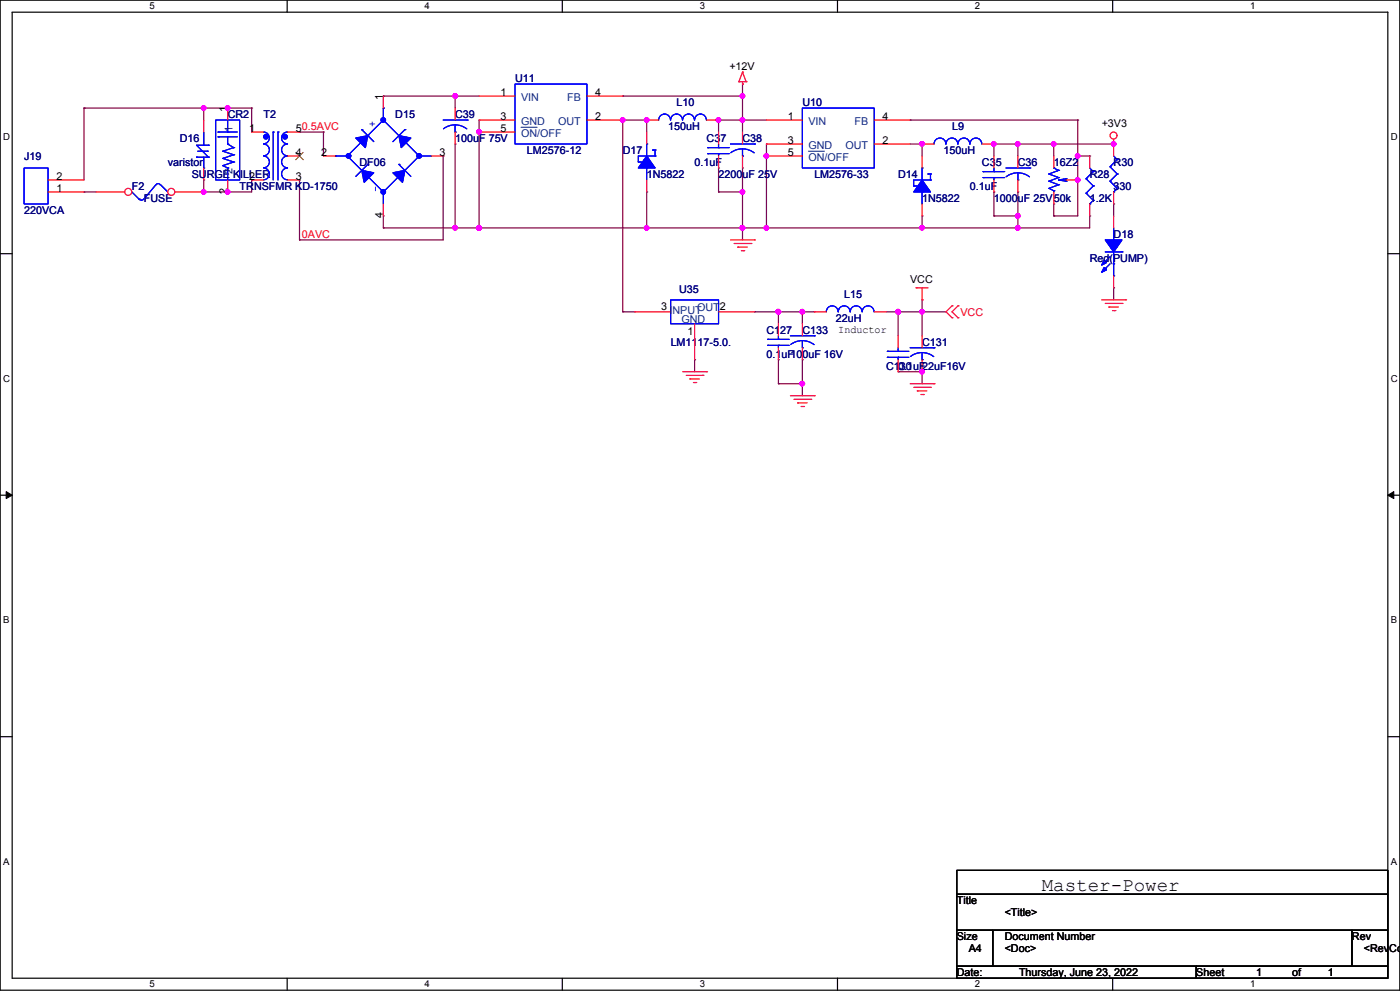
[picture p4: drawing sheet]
<svg xmlns="http://www.w3.org/2000/svg" width="297mm" height="210mm" viewBox="0 0 297 210" stroke-linecap="round" stroke-linejoin="round" font-family="sans-serif">
<g fill="none" stroke="#000" stroke-width=".25">
<path d="M0 0h296.6v209.7h-296.6zM2.6 2.6h291.5v204.6h-291.5zM60.9 0v2.6M119.2 0v2.6M177.5 0v2.6M235.8 0v2.6M0 53.7h2.6M294.1 53.7h2.5M0 104.9h2.6M294.1 104.9h2.5M0 156h2.6M294.1 156h2.5"/>
<path d="M202.8 184.3h91.3v5.1h-91.3zM202.8 189.4h91.3v7.6h-91.3zM202.8 197h7.6v7.7h-7.6zM210.4 197h76.1v7.7h-76.1zM286.5 197h7.6v7.7h-7.6zM60.9 207.2v2.5M119.2 207.2v2.5M177.5 207.2v2.5M202.8 204.7h50.7v2.5h-50.7zM235.8 207.2v2.5M253.5 204.7h40.6v2.5h-40.6z"/>
</g>
<path d="M1.3 104.1l1.3 .8-1.3 .7zM294.1 104.9l1.3-.8v1.5z" fill="#000" stroke="#000" stroke-width=".21"/>
<g fill="none" stroke="#800040" stroke-width=".25">
<path d="M157.4 17.8h.1M157.4 17.8v10.2M17.8 22.9h.1M17.8 22.9h35.5M17.8 22.9v15.2M43.2 22.9h.1M43.2 38.1h.1M43.2 22.9v2.5M43.2 38.1v2.6M48.2 22.9h.1M53.3 38.1h.1M53.3 22.9h.1"/>
<path d="M53.3 22.9v5.1M53.3 38.1v2.6h-10.1M63.5 28h.1M63.5 38.1h.1M63.5 28h5M63.5 38.1v12.7M68.5 28h.1M68.5 28v5M81.2 20.4h.1M81.2 20.4h20.3M93.9 33h.1M93.9 33v17.8h-30.4"/>
<path d="M96.5 20.4h.1M96.5 30.5h.1M96.5 20.4v2.5M96.5 30.5v17.8M101.5 25.4h.1M101.5 28h.1M101.5 25.4v22.9M132 25.4h.1M132 20.4h.1M132 25.4h5.1M132 20.4h25.4M132 25.4v40.6"/>
<path d="M137.1 25.4h.1M137.1 25.4v2.6M152.3 25.4h.1M152.3 35.6h.1M152.3 25.4h10.1M152.3 25.4v2.6M152.3 35.6v5.1M157.4 25.4h.1M157.4 35.6h.1M157.4 20.4h.1M157.4 35.6v15.2M162.4 30.5h.1"/>
<path d="M162.4 33h.1M162.4 30.5v17.8M192.9 25.4h.1M192.9 25.4h35.5M192.9 30.5h2.5M195.4 30.5h.1M195.4 30.5v2.5M210.6 30.5h.1M210.6 30.5h25.4M210.6 30.5v2.5M215.7 30.5h.1M215.7 30.5v2.5"/>
<path d="M223.3 30.5h.1M223.3 30.5v2.5M228.4 38.1h.1M228.4 33h.1M228.4 25.4h.1M228.4 25.4v20.3h-5.1M228.4 33h2.5M230.9 33h.1M17.8 40.7h.1M17.8 40.7h2.5M43.2 40.7h.1M48.2 40.7h.1"/>
<path d="M63.5 50.8h.1M81.2 45.7h.1M81.2 48.3h.1M81.2 45.7v2.6M96.5 48.3h.1M101.5 48.3h.1M137.1 40.7h.1M137.1 48.3h.1M137.1 40.7v7.6M152.3 40.7h.1M152.3 40.7h5.1M157.4 48.3h.1"/>
<path d="M157.4 40.7h.1M162.4 48.3h.1M195.4 45.7h.1M195.4 48.3h.1M195.4 45.7v2.6M210.6 45.7h.1M210.6 40.7h.1M210.6 45.7h5.1M210.6 40.7v5M215.7 45.7h.1M215.7 40.7h.1M215.7 48.3h.1"/>
<path d="M215.7 40.7v7.6M223.3 45.7h.1M223.3 43.2h.1M223.3 43.2v2.5M230.9 45.7h.1M230.9 45.7v2.6h-149.7M236 43.2h.1M236 43.2v2.5M132 66h.1M132 66h2.5M134.5 66h.1M147.2 76.2h.1"/>
<path d="M147.2 76.2v2.5M159.9 66h.1M159.9 66h12.7M165 66h.1M165 76.2h.1M165 66v2.6M165 76.2v5.1M170 66h.1M170 76.2h.1M170 66v2.6M170 76.2v7.6M172.6 66h.1"/>
<path d="M187.8 66h12.7M190.3 66h.1M190.3 78.7h.1M190.3 66v5.1M190.3 78.7h5.1M195.4 78.7h.1M195.4 66h.1M195.4 63.5h.1M195.4 63.5v7.6M195.4 78.7v2.6M236 61h.1M236 61v2.5"/>
<path d="M165 81.3h.1M165 81.3h5M170 81.3h.1"/>
</g>
<g fill="#f0f" stroke="#f0f" stroke-width=".25">
<circle cx="215.7" cy="48.3" r=".49"/>
<circle cx="215.7" cy="45.7" r=".49"/>
<circle cx="228.4" cy="38.1" r=".49"/>
<circle cx="228.4" cy="33" r=".49"/>
<circle cx="236" cy="30.5" r=".49"/>
<circle cx="223.3" cy="30.5" r=".49"/>
<circle cx="210.6" cy="30.5" r=".49"/>
<circle cx="215.7" cy="30.5" r=".49"/>
<circle cx="195.4" cy="30.5" r=".49"/>
<circle cx="157.3" cy="25.4" r=".49"/>
<circle cx="48.2" cy="22.9" r=".49"/>
<circle cx="157.3" cy="48.3" r=".49"/>
<circle cx="48.2" cy="40.6" r=".49"/>
<circle cx="195.4" cy="48.3" r=".49"/>
<circle cx="137" cy="25.4" r=".49"/>
<circle cx="157.3" cy="20.3" r=".49"/>
<circle cx="152.3" cy="25.4" r=".49"/>
<circle cx="101.5" cy="27.9" r=".49"/>
<circle cx="96.4" cy="20.3" r=".49"/>
<circle cx="96.4" cy="48.3" r=".49"/>
<circle cx="101.5" cy="48.3" r=".49"/>
<circle cx="162.4" cy="33" r=".49"/>
<circle cx="162.4" cy="48.3" r=".49"/>
<circle cx="157.3" cy="40.6" r=".49"/>
<circle cx="43.2" cy="40.6" r=".49"/>
<circle cx="43.2" cy="22.9" r=".49"/>
<circle cx="137" cy="48.3" r=".49"/>
<circle cx="190.3" cy="66" r=".49"/>
<circle cx="164.9" cy="66" r=".49"/>
<circle cx="170" cy="66" r=".49"/>
<circle cx="170" cy="81.3" r=".49"/>
<circle cx="195.4" cy="78.7" r=".49"/>
<circle cx="195.4" cy="66" r=".49"/>
<circle cx="132" cy="25.4" r=".49"/>
</g>
<g fill="none" stroke="#f00" stroke-width=".25">
<path d="M156.6 17.3h.1M156.6 17.3h1.5M157.4 17.8h.1M157.4 15.3h.1M157.4 17.3v.5M157.4 15.3l.7 2M157.4 15.3l-.8 2M158.1 17.3h.1M236 30.5h.1M236 29.5v1M154.8 50.8h5.1M155.6 51.6h3.5"/>
<path d="M156.3 52.3h.1M156.3 52.3h2.1M157.1 53.1h.5M157.6 53.1h.1M159.1 51.6h.1M159.9 50.8h.1M144.7 78.7h5M145.4 79.5h3.6M149 79.5h.1M149.7 78.7h.1M194.1 61h.1M194.1 61h2.6"/>
<path d="M195.4 63.5h.1M195.4 61v2.5M201.8 64.8h.1M201.8 67.3h.1M201.8 64.8l-1.3 1.2 1.3 1.3M203 67.3h.1M203 64.8h.1M203 64.8l-1.2 1.2 1.2 1.3M233.5 63.5h5M234.2 64.3h3.6M235 65h.1M235 65h2"/>
<path d="M235.8 65.8h.5M236.3 65.8h.1M237.8 64.3h.1M238.5 63.5h.1M146.2 80.3h.1M146.2 80.3h2M146.9 81h.6M147.5 81h.1M167.5 83.8h5.1M168.3 84.6h3.5M169 85.3h.1M169 85.3h2.1"/>
<path d="M169.8 86.1h.5M170.3 86.1h.1M171.8 84.6h.1M172.6 83.8h.1M192.9 81.3h5M193.6 82h3.6M194.4 82.8h.1M194.4 82.8h2M195.2 83.6h.5M195.7 83.6h.1M197.2 82h.1M197.9 81.3h.1"/>
<circle cx="236" cy="28.7" r=".74"/>
</g>
<path d="M33 39.1l-2.5 3.1M33.1 39.2l.4-.3 .5 .3M34 39.1l1.6 1.6M28 40.7l1.5 1.5M29.5 42.2h.1M30.5 42.2l-.5 .2-.5-.2M30.5 42.2h.1M35.6 40.7h.1" fill="none" stroke="#00f" stroke-width=".25"/>
<circle cx="27.2" cy="40.6" r=".74" fill="#fff" stroke="#f00" stroke-width=".25"/>
<path d="M20.3 40.7h6.1" fill="none" stroke="#f00" stroke-width=".25"/>
<circle cx="36.3" cy="40.6" r=".74" fill="#fff" stroke="#f00" stroke-width=".25"/>
<g fill="none" stroke="#f00" stroke-width=".25">
<path d="M10.2 38.1h7.6M43.2 25.4v2.6M43.2 35.6v2.5M48.2 22.9v2.5M48.2 38.1v2.6M53.3 38.1h2.6M53.3 28h2.6M60.9 33h2.6M60.9 38.1h2.6M60.9 28h2.6M68.5 33h2.6M81.2 20.4v2.5"/>
<path d="M91.4 33h2.5M96.5 22.9v2.5M96.5 28v2.5M101.5 25.4h7.6M101.5 20.4h7.6M101.5 28h7.6M124.4 25.4h7.6M124.4 20.4h7.6M137.1 25.4h2.5M137.1 28v2.5M137.1 38.1v2.6M149.7 25.4h2.6"/>
<path d="M152.3 28v2.5M152.3 33v2.6M157.4 28v2.5M157.4 33v2.6M162.4 25.4h7.6M162.4 30.5h7.6M162.4 33h7.6M185.3 25.4h7.6M185.3 30.5h7.6M195.4 30.5h2.5M195.4 33v2.6M208.1 30.5h2.5"/>
<path d="M210.6 33v2.6M210.6 38.1v2.6M215.7 33v2.6M215.7 38.1v2.6M223.3 33v2.6M225.9 38.1h2.5M230.9 33v2.6M236 30.5v2.5M10.2 40.7h7.6M37.1 40.7h6.1M81.2 43.2v2.5M195.4 43.2v2.5"/>
<path d="M223.3 40.7v2.5M230.9 43.2v2.5M236 40.7v2.5M236 45.7v2.6M236 58.4v2.6M134.5 66h7.6M147.2 68.6v7.6M152.3 66h7.6M165 68.6v2.5M165 73.7v2.5M170 68.6v2.5M170 73.7v2.5"/>
<path d="M172.6 66h2.5M185.3 66h2.5M190.3 71.1v2.6M190.3 76.2v2.5M195.4 71.1v2.6M195.4 76.2v2.5"/>
</g>
<g fill="none" stroke="#00f" stroke-width=".25">
<path d="M109.1 17.8h15.3v12.7h-15.3zM5.1 35.6h5.1v7.6h-5.1zM41.7 33.3h.1M41.7 33.3h2.5M41.9 32h2M43.2 35.6h.1M43.2 30.8h.1M43.2 28v2.8M43.2 33.3v2.3M43.9 32h.1M44.2 30.8h.1M44.2 33.3h.1"/>
<path d="M44.2 30.8h-2.5l2.5 2.5M45.7 25.4h5.1v12.7h-5.1zM46.2 28h.1M46.2 29h.1M46.2 28h4.1M46.2 29h4.1M47.2 32h.1M47.2 33.6h.1M47.2 35.1h.1M47.2 32l2.3 .8M47.2 33.6l2.3 .7M47.2 35.1l1 .5"/>
<path d="M48.2 28h.1M48.2 30.5h.1M48.2 35.6h.1M48.2 25.4v2.6M48.2 29v1.5M48.2 35.6v2.5M48.2 30.5l1.3 .8M49.5 31.3h.1M49.5 32.8h.1M49.5 34.3h.1M49.5 31.3l-2.3 .7M49.5 32.8l-2.3 .8"/>
<path d="M49.5 34.3l-2.3 .8M55.9 28a1.25 1.25 0 0 1 1.2 1.2 1.25 1.25 0 0 1-1.2 1.3M55.9 30.5a1.25 1.25 0 0 1 1.2 1.3 1.25 1.25 0 0 1-1.2 1.2M55.9 35.6a1.25 1.25 0 0 1 1.2 1.2 1.25 1.25 0 0 1-1.2 1.3M55.9 33a1.25 1.25 0 0 1 1.2 1.3 1.25 1.25 0 0 1-1.2 1.2M57.9 28h.1M57.9 28v10.1M58.9 28h.1M58.9 28v10.1M60.9 35.6a1.25 1.25 0 0 0-1.2 1.2 1.25 1.25 0 0 0 1.2 1.3M60.9 33a1.25 1.25 0 0 0-1.2 1.3 1.25 1.25 0 0 0 1.2 1.2M60.9 30.5a1.25 1.25 0 0 0-1.2 1.3 1.25 1.25 0 0 0 1.2 1.2"/>
<path d="M60.9 28a1.25 1.25 0 0 0-1.2 1.2 1.25 1.25 0 0 0 1.2 1.3M71.1 33h.1M71.1 33h2.5M73.6 33h.1M73.6 33l3.1 3.1M76.7 36.1h.1M76.7 27.5h.1M76.7 30l-3.1 3M76.7 27.5l2.5 2.5M77.9 28.7h.1M77.9 34.8h.1M77.9 37.4l3.3 3.3"/>
<path d="M77.9 34.8l-2.5 2.6M81.2 25.4h.1M81.2 22.9h.1M81.2 25.4l3.3 3.3M81.2 25.4l-3.3 3.3M81.2 22.9v2.5M84.5 37.4h.1M84.5 34.8h.1M84.5 37.4l-3.3 3.3M84.5 34.8l2.6 2.6M85.8 27.5h.1M85.8 30h.1"/>
<path d="M85.8 27.5l-2.5 2.5M85.8 30l3 3M88.8 33h.1M88.8 33h2.6M88.8 33l-3 3.1M93.9 25.4h5.1M96.5 28h.1M96.5 26.4l1 .2 1.4 .7M96.5 26.4l-1.1 .2-1.4 .7M96.5 26.4v1.6M99 25.4h.1M135.3 34.3h.1"/>
<path d="M135.3 34.3h.5M135.8 34.3h.1M137.1 35.6h.1M137.1 30.5h.1M137.1 30.5v2.5M137.1 35.6v2.5M138.3 31.8h.1M138.3 31.8h.5M138.8 33h.1M138.8 31.8h.1M138.8 33h-3.5v1.3M138.8 31.8v1.2"/>
<path d="M142.1 25.4a1.25 1.25 0 0 0-1.3-1.2 1.25 1.25 0 0 0-1.2 1.2M144.6 25.4a1.25 1.25 0 0 0-1.2-1.2 1.25 1.25 0 0 0-1.3 1.2M149.7 25.4a1.25 1.25 0 0 0-1.3-1.2 1.25 1.25 0 0 0-1.2 1.2 1.27 1.27 0 0 0-1.3-1.2 1.27 1.27 0 0 0-1.2 1.2M150 31.3h.1M150 32.5h.1M150 31.3h4.6M150 32.5h4.6M152.3 32.5h.1M152.3 31.3h.1M152.3 30.5v.8M152.3 32.5v.5M154.8 30.5h5.1"/>
<path d="M157.4 33h.1M157.4 31.5l1 .2 1.4 .7M157.4 31.5l-1.6 .3-.9 .6M157.4 31.5v1.5M159.9 30.5h.1M170 22.9h15.3v12.7h-15.3zM193.6 39.4h.1M193.6 39.4h.5M194.1 39.4h.1M195.4 35.6h.1M195.4 35.6v2.5M196.7 36.9h.1"/>
<path d="M196.7 36.9h.5M197.2 38.1h.1M197.2 36.9h.1M197.2 38.1h-3.6v1.3M197.2 36.9v1.2M200.4 30.5a1.25 1.25 0 0 0-1.2-1.3 1.25 1.25 0 0 0-1.3 1.3M203 30.5a1.25 1.25 0 0 0-1.3-1.3 1.25 1.25 0 0 0-1.2 1.3M205.5 30.5a1.25 1.25 0 0 0-1.2-1.3 1.25 1.25 0 0 0-1.3 1.3M208.1 30.5a1.25 1.25 0 0 0-1.3-1.3 1.25 1.25 0 0 0-1.2 1.3M208.3 36.3h.1M208.3 37.6h.1M208.3 36.3h4.6"/>
<path d="M208.3 37.6h4.6M210.6 37.6h.1M210.6 36.3h.1M210.6 35.6v.7M210.6 37.6v.5M213.2 35.6h5M215.7 38.1h.1M215.7 36.6l1.6 .3 .9 .6M215.7 36.6l-1.6 .3-.9 .5M215.7 36.6v1.5M218.2 35.6h.1M222.3 36.9h.1"/>
<path d="M222.3 38.4h.1M222.3 39.9h.1M222.3 36.9l2 .7M222.3 38.4l2 .7M222.3 39.9l1 .5M223.3 35.6h.1M223.3 35.6l1 .5M224.3 39.1h.1M224.3 37.6h.1M224.3 36.1h.1M224.3 38.1h.1M224.3 39.1l-2 .8"/>
<path d="M224.3 37.6l-2 .8M224.3 36.1l-2 .8M224.3 38.1l1.6 .3M224.3 38.1h1.6M225.9 38.4h.1M225.9 37.9h.1M225.9 37.9l-1.6 .2M225.9 37.9v.5M230.2 37.9h.1M230.2 37.9l1.5 1.5M230.9 35.6l.8 .7M231.7 36.3h.1"/>
<path d="M231.7 39.4h.1M231.7 36.3l-1.5 1.6M231.7 39.4l-1.5 1.5M235.2 35.3h.1M235.2 38.4h.1M235.2 35.3l1.6 1.6M235.2 38.4l1.6 1.5M236 33l.8 .8M236.8 33.8h.1M236.8 36.9h.1M236.8 39.9h.1M236.8 33.8l-1.6 1.5"/>
<path d="M236.8 36.9l-1.6 1.5M236.8 39.9l-.8 .8M81.2 40.7h.1M81.2 40.4h.1M81.2 40.4v2.8M195.4 40.7h.1M195.4 40.7v2.5M223.3 40.4h.1M223.3 40.4v.3M230.2 40.9h.1M230.2 40.9l1.5 1.5M230.9 43.2h.1"/>
<path d="M231.7 42.4h.1M231.7 42.4l-.8 .8M234.2 55.4h.1M234.2 56.9h.1M234.2 53.4h3.6M235.2 54.4l-1 1M235.2 55.9l-1 1M236 50.8h.1M236 55.9h.1M236 58.4h.1M236 40.7h.1M236 48.3v2.5"/>
<path d="M236 53.4v5M237.8 53.4h.1M142.1 63.5h10.2v5.1h-10.2zM162.7 71.9h.1M162.7 73.2h.1M162.7 71.9h4.5M162.7 73.2h4.5M165 73.2h.1M165 71.9h.1M165 71.1v.8M165 73.2v.5M167.5 71.1h5.1"/>
<path d="M170 73.7h.1M170 72.1l1.1 .2 1.4 .7M170 72.1l-1.5 .3-.9 .6M170 72.1v1.6M172.6 71.1h.1M177.6 66a1.25 1.25 0 0 0-1.2-1.2 1.25 1.25 0 0 0-1.3 1.2M180.1 66a1.25 1.25 0 0 0-1.2-1.2 1.25 1.25 0 0 0-1.3 1.2M182.7 66a1.25 1.25 0 0 0-1.3-1.2 1.25 1.25 0 0 0-1.2 1.2M185.2 66a1.25 1.25 0 0 0-1.2-1.2 1.25 1.25 0 0 0-1.3 1.2M188.1 74.4h.1M188.1 75.7h.1M188.1 74.4h4.5"/>
<path d="M188.1 75.7h4.5M190.3 75.7h.1M190.3 74.4h.1M190.3 73.7v.7M190.3 75.7v.5M192.9 73.7h5M195.4 76.2h.1M195.4 74.7l1.6 .3 .9 .5M195.4 74.7l-1.5 .3-1 .5M195.4 74.7v1.5M197.9 73.7h.1"/>
</g>
<path d="M110.4 27h3.4M171.3 32h3.4" fill="none" stroke="#004080" stroke-width=".21"/>
<g fill="#00f" stroke="#00f" stroke-width=".25">
<path d="M234.2 50.8h3.6l-1.8 2.6z" fill-rule="evenodd"/>
<path d="M234 55.1l.5 .5-1 .5z" fill-rule="evenodd"/>
<path d="M234 56.7l.5 .5-1 .5z" fill-rule="evenodd"/>
<path d="M234.2 50.8h3.6l-1.8 2.6z" fill-rule="evenodd"/>
<path d="M234 55.1l.5 .5-1 .5z" fill-rule="evenodd"/>
<path d="M234 56.7l.5 .5-1 .5z" fill-rule="evenodd"/>
<path d="M137.1 33l1.7 2.6h-3.5z" fill-rule="evenodd"/>
<path d="M137.1 33l1.7 2.6h-3.5z" fill-rule="evenodd"/>
<path d="M75.4 29.2l2.5-.5-.5 2.6z" fill-rule="evenodd"/>
<path d="M83.3 36.6l2.5-.5-.5 2.5z" fill-rule="evenodd"/>
<path d="M84.5 28.7l2.6 .5-2.1 2.1z" fill-rule="evenodd"/>
<path d="M76.7 36.1l2.5 .5-2 2z" fill-rule="evenodd"/>
<path d="M75.4 29.2l2.5-.5-.5 2.6z" fill-rule="evenodd"/>
<path d="M83.3 36.6l2.5-.5-.5 2.5z" fill-rule="evenodd"/>
<path d="M84.5 28.7l2.6 .5-2.1 2.1z" fill-rule="evenodd"/>
<path d="M76.7 36.1l2.5 .5-2 2z" fill-rule="evenodd"/>
<path d="M195.4 38.1l1.8 2.6h-3.6z" fill-rule="evenodd"/>
<path d="M195.4 38.1l1.8 2.6h-3.6z" fill-rule="evenodd"/>
<circle cx="73.9" cy="33" r=".49"/>
<circle cx="81.2" cy="25.4" r=".49"/>
<circle cx="88.8" cy="33" r=".49"/>
<circle cx="81.2" cy="40.6" r=".49"/>
<circle cx="60.4" cy="29" r=".49"/>
<circle cx="56.3" cy="29" r=".49"/>
</g>
<path d="M62.7 32.3l1.6 1.5M64.2 32.3l-1.5 1.5" fill="none" stroke="#804000" stroke-width=".21"/>
<g fill="#f0f" stroke="#f0f" stroke-width=".25">
<circle cx="215.7" cy="48.3" r=".49"/>
<circle cx="215.7" cy="45.7" r=".49"/>
<circle cx="228.4" cy="38.1" r=".49"/>
<circle cx="228.4" cy="33" r=".49"/>
<circle cx="236" cy="30.5" r=".49"/>
<circle cx="223.3" cy="30.5" r=".49"/>
<circle cx="210.6" cy="30.5" r=".49"/>
<circle cx="215.7" cy="30.5" r=".49"/>
<circle cx="195.4" cy="30.5" r=".49"/>
<circle cx="157.3" cy="25.4" r=".49"/>
<circle cx="48.2" cy="22.9" r=".49"/>
<circle cx="157.3" cy="48.3" r=".49"/>
<circle cx="48.2" cy="40.6" r=".49"/>
<circle cx="195.4" cy="48.3" r=".49"/>
<circle cx="137" cy="25.4" r=".49"/>
<circle cx="157.3" cy="20.3" r=".49"/>
<circle cx="152.3" cy="25.4" r=".49"/>
<circle cx="101.5" cy="27.9" r=".49"/>
<circle cx="96.4" cy="20.3" r=".49"/>
<circle cx="96.4" cy="48.3" r=".49"/>
<circle cx="101.5" cy="48.3" r=".49"/>
<circle cx="162.4" cy="33" r=".49"/>
<circle cx="162.4" cy="48.3" r=".49"/>
<circle cx="157.3" cy="40.6" r=".49"/>
<circle cx="43.2" cy="40.6" r=".49"/>
<circle cx="43.2" cy="22.9" r=".49"/>
<circle cx="137" cy="48.3" r=".49"/>
<circle cx="190.3" cy="66" r=".49"/>
<circle cx="164.9" cy="66" r=".49"/>
<circle cx="170" cy="66" r=".49"/>
<circle cx="170" cy="81.3" r=".49"/>
<circle cx="195.4" cy="78.7" r=".49"/>
<circle cx="195.4" cy="66" r=".49"/>
<circle cx="132" cy="25.4" r=".49"/>
</g>
<text font-size="4.1" x="220.8" y="188.6">Master-Power</text>
<g font-size="2.3" fill="#000080">
<text x="109.1" y="17.3">U11</text>
<text x="143.4" y="22.4">L10</text>
<text x="170" y="22.4">U10</text>
<text x="48.2" y="25">CR2</text>
<text x="55.9" y="25">T2</text>
<text x="83.8" y="25">D15</text>
<text x="96.5" y="25">C39</text>
<text x="141.6" y="27.5">150uH</text>
<text x="201.8" y="27.5">L9</text>
<text x="5.1" y="33.8">J19</text>
<text x="35.6" y="35.1">varistor</text>
<text x="38.1" y="30">D16</text>
<text x="76.2" y="35.1">DF06</text>
<text x="96.5" y="30">100uF 75V</text>
<text x="111.7" y="32.6">LM2576-12</text>
<text x="132" y="32.6">D17</text>
<text x="147.2" y="35.1">0.1uF</text>
<text x="149.7" y="30">C37</text>
<text x="157.4" y="30">C38</text>
<text x="200" y="32.6">150uH</text>
<text x="208.1" y="35.1">C35</text>
<text x="215.7" y="35.1">C36</text>
<text x="223.3" y="35.1">16Z2</text>
<text x="236" y="35.1">R30</text>
<text x="28" y="40.2">F2</text>
<text x="40.6" y="37.7">SURGE KILLER</text>
<text x="50.8" y="40.2">TRNSFMR KD-1750</text>
<text x="137.1" y="37.7">1N5822</text>
<text x="152.3" y="37.7">2200uF 25V</text>
<text x="172.6" y="37.7">LM2576-33</text>
<text x="190.3" y="37.7">D14</text>
<text x="205.6" y="40.2">0.1uF</text>
<text x="230.9" y="37.7">R28</text>
<text x="236" y="40.2">330</text>
<text x="5.1" y="45.3">220VCA</text>
<text x="30.5" y="42.7">FUSE</text>
<text x="195.4" y="42.7">1N5822</text>
<text x="210.6" y="42.7">1000uF 25V</text>
<text x="223.3" y="42.7">50k</text>
<text x="230.9" y="42.7">1.2K</text>
<text x="236" y="50.3">D18</text>
<text x="230.9" y="55.4">Red(PUMP)</text>
<text x="143.9" y="62">U35</text>
<text x="178.9" y="63">L15</text>
<text x="162.4" y="70.7">C127</text>
<text x="170" y="70.7">C133</text>
<text x="177.1" y="68.1">22uH</text>
<text x="142.1" y="73.2">LM1117-5.0.</text>
<text x="162.4" y="75.7">0.1uF100uF 16V</text>
<text x="195.4" y="73.2">C131</text>
<text x="187.8" y="78.3">C130</text>
<text x="190.3" y="78.3">0.1uF22uF16V</text>
</g>
<g font-size="2.3">
<text x="154.6" y="14.8">+12V</text>
<text x="48.2" y="23.7" transform="rotate(-90 48.2 23.7)">1</text>
<text x="81.1" y="21.1" transform="rotate(-90 81.1 21.1)">1</text>
<text x="106.1" y="20.3">1</text>
<text x="126.1" y="20.3">4</text>
<text x="52.8" y="27.9">1</text>
<text x="62.7" y="27.9">50.5AVC</text>
<text x="106.1" y="27.9">5</text>
<text x="106.1" y="25.4">3</text>
<text x="126.1" y="25.4">2</text>
<text x="167" y="25.4">1</text>
<text x="187" y="25.4">4</text>
<text x="233.5" y="27">+3V3</text>
<text x="62.7" y="33">4</text>
<text x="68" y="33">2</text>
<text x="93.2" y="33">3</text>
<text x="167" y="33">5</text>
<text x="167" y="30.5">3</text>
<text x="187" y="30.5">2</text>
<text x="12" y="40.6">1</text>
<text x="12" y="38.1">2</text>
<text x="48.2" y="41.2" transform="rotate(-90 48.2 41.2)">2</text>
<text x="52.8" y="38.1">2</text>
<text x="62.7" y="38.1">3</text>
<text x="81.1" y="46.2" transform="rotate(-90 81.1 46.2)">4</text>
<text x="192.9" y="60">VCC</text>
<text x="140.1" y="65.6">3</text>
<text x="152.5" y="65.6">2</text>
<text x="145.7" y="70.9">1</text>
<text x="177.6" y="70.4">Inductor</text>
<text x="202.8" y="191.5">Title</text>
<text x="212.9" y="194">&lt;Title&gt;</text>
<text x="202.8" y="199.1">Size</text>
<text x="205.3" y="201.7">A4</text>
<text x="212.9" y="199.1">Document Number</text>
<text x="212.9" y="201.7">&lt;Doc&gt;</text>
<text x="286.5" y="199.1">Rev</text>
<text x="289" y="201.7">&lt;RevCod</text>
<text x="202.8" y="206.7">Date:</text>
<text x="216" y="206.7">Thursday, June 23, 2022</text>
<text x="253.5" y="206.7">Sheet</text>
<text x="266.2" y="206.7">1</text>
<text x="273.8" y="206.7">of</text>
<text x="281.4" y="206.7">1</text>
</g>
<g font-size="2.3" fill="#004080">
<text x="110.4" y="21.4">VIN</text>
<text x="120.2" y="21.4">FB</text>
<text x="49.3" y="28" transform="rotate(-90 49.3 28)">1</text>
<text x="110.4" y="29">ON/OFF</text>
<text x="110.4" y="26.5">GND</text>
<text x="118.3" y="26.5">OUT</text>
<text x="171.3" y="26.5">VIN</text>
<text x="181.1" y="26.5">FB</text>
<text x="171.3" y="34.1">ON/OFF</text>
<text x="171.3" y="31.6">GND</text>
<text x="179.2" y="31.6">OUT</text>
<text x="49.3" y="36.9" transform="rotate(-90 49.3 36.9)">2</text>
<text x="147.7" y="65.8">OUT</text>
<text x="141.9" y="66.6">INPUT</text>
<text x="144.4" y="68.4">GND</text>
</g>
<g font-size="2.3" fill="#00f">
<text x="79.5" y="27" transform="rotate(-90 79.5 27)">+</text>
<text x="80.3" y="40.7" transform="rotate(-90 80.3 40.7)">-</text>
</g>
<g font-size="2.3" fill="#f00">
<text x="64" y="50.3">0AVC</text>
<text x="203.5" y="66.9">VCC</text>
</g>
<g font-size="2">
<text x="31.7" y="1.9">5</text>
<text x="90" y="1.9">4</text>
<text x="148.3" y="1.9">3</text>
<text x="206.6" y="1.9">2</text>
<text x="264.9" y="1.9">1</text>
<text x=".7" y="29.7">D</text>
<text x="294.7" y="29.7">D</text>
<text x=".7" y="80.9">C</text>
<text x="294.7" y="80.9">C</text>
<text x=".7" y="132.1">B</text>
<text x="294.7" y="132.1">B</text>
<text x=".7" y="183.2">A</text>
<text x="294.7" y="183.2">A</text>
<text x="31.7" y="209.1">5</text>
<text x="90" y="209.1">4</text>
<text x="148.3" y="209.1">3</text>
<text x="206.6" y="209.1">2</text>
<text x="264.9" y="209.1">1</text>
</g>
</svg>
